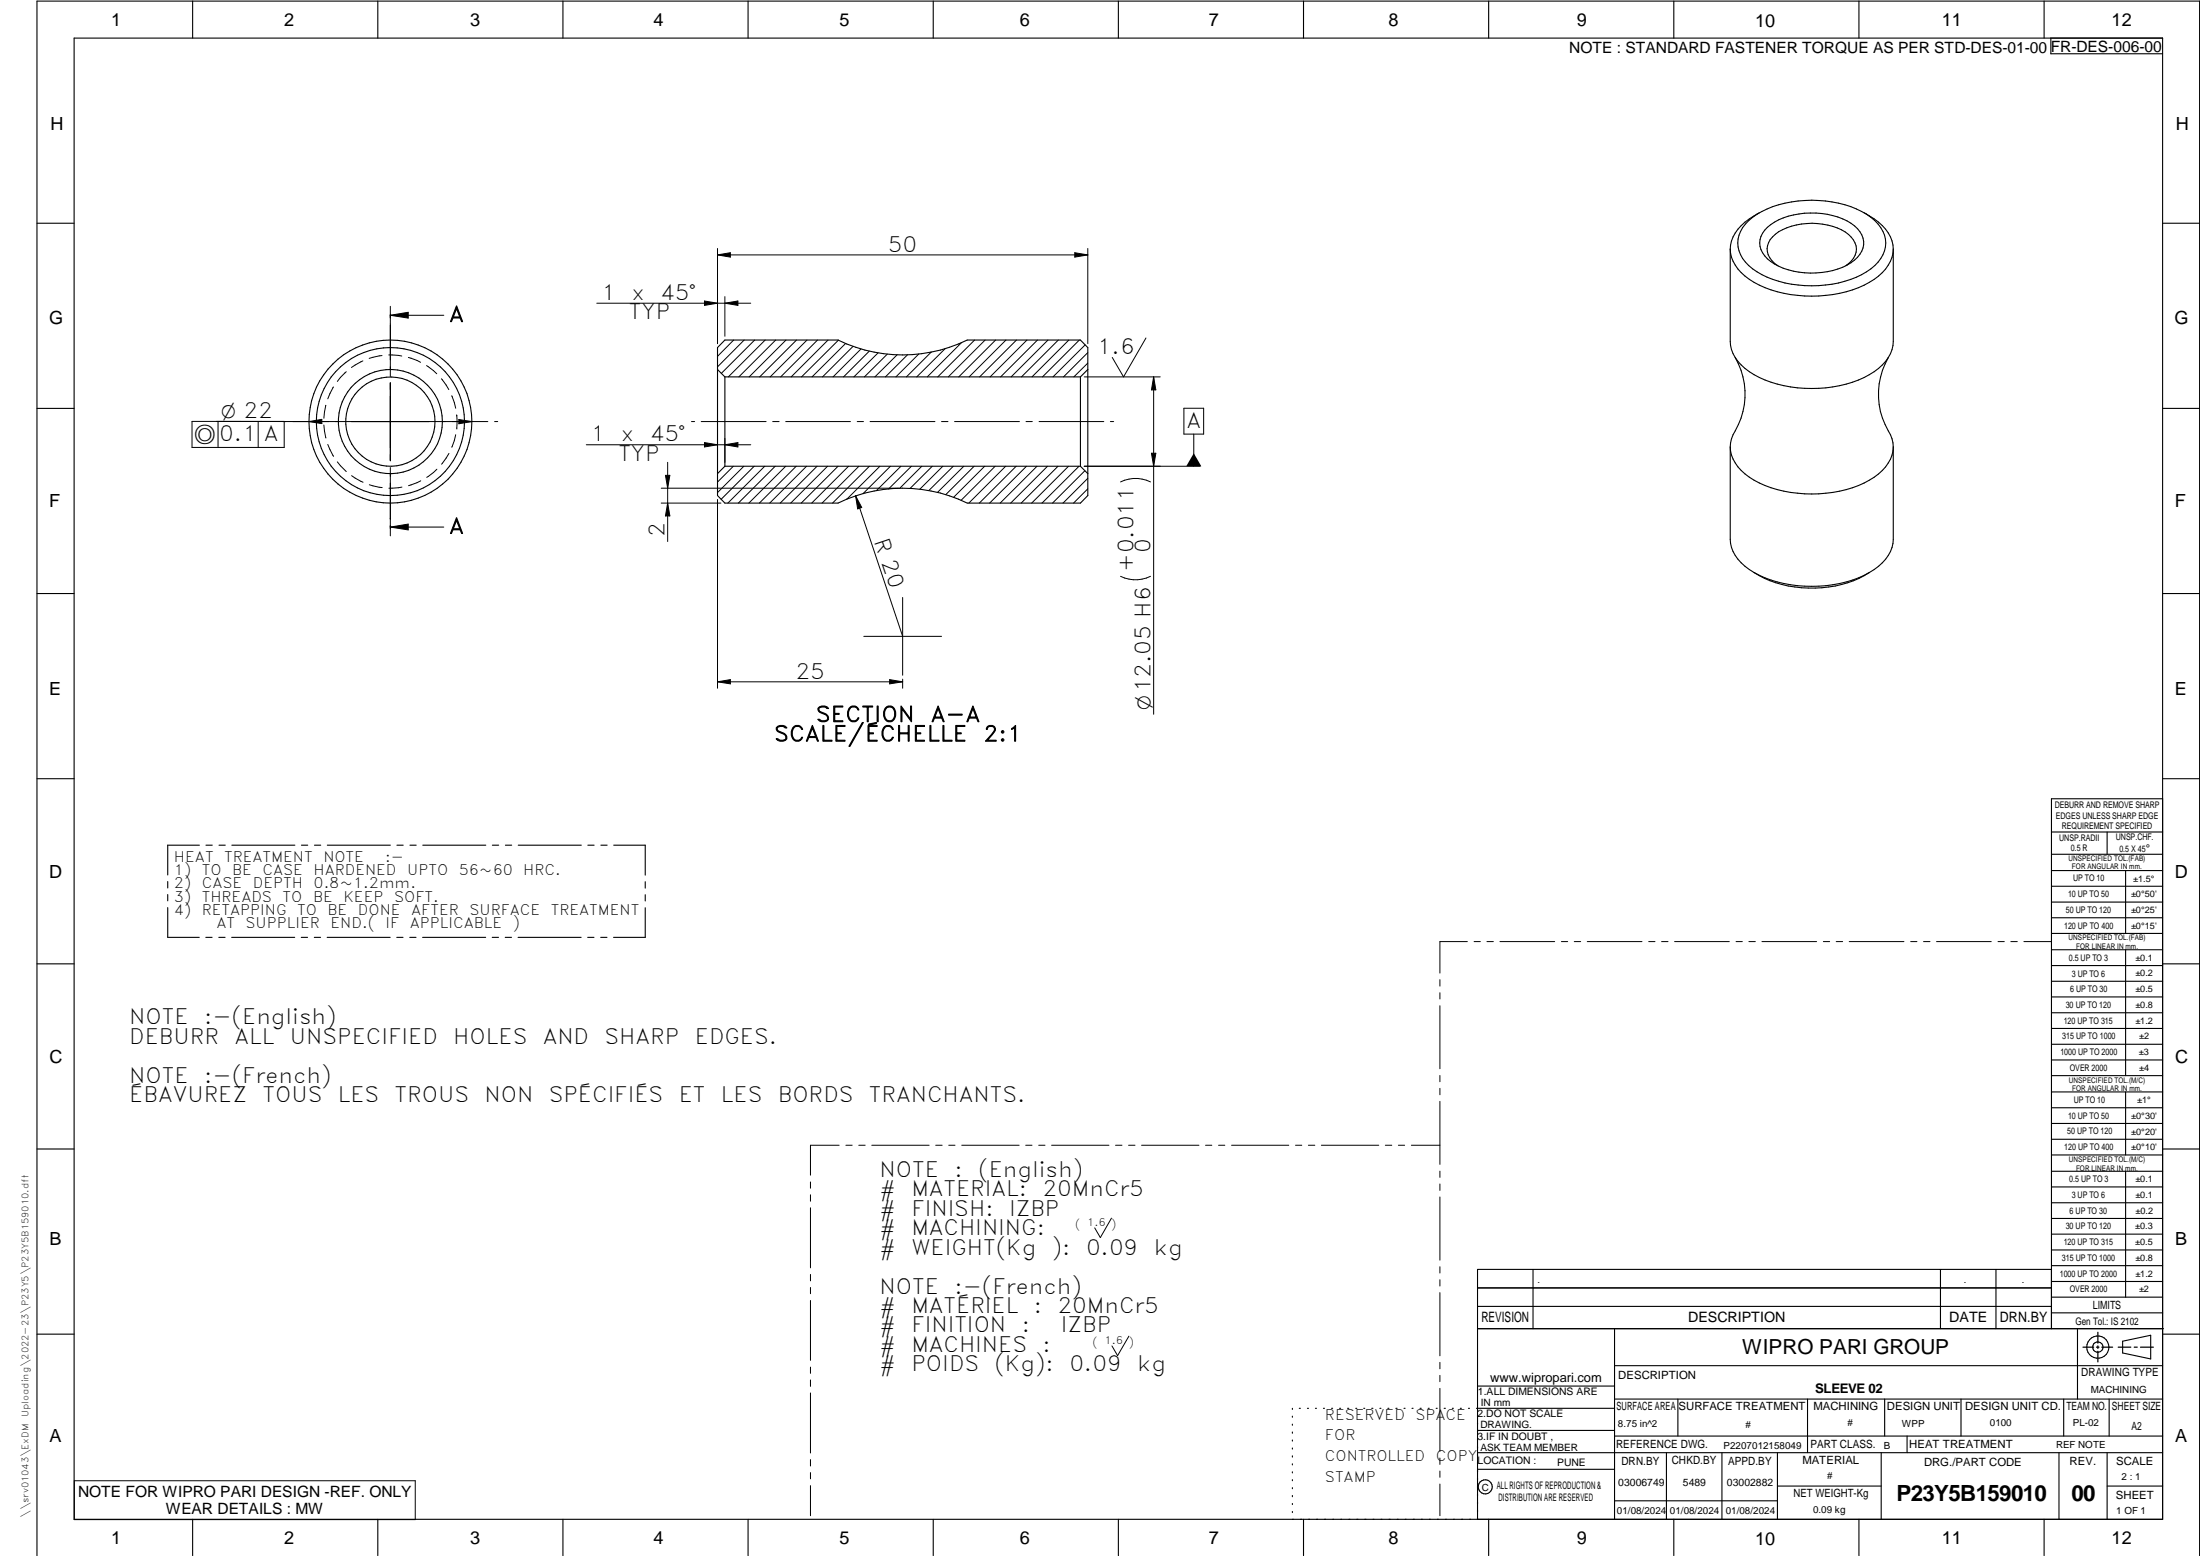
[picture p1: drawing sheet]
<svg xmlns="http://www.w3.org/2000/svg" width="594mm" height="420mm" viewBox="0 0 594 420" stroke-linecap="round" stroke-linejoin="round" font-family="sans-serif">
<g fill="none" stroke="#000" stroke-width=".3">
<path d="M20 10.3h564v400h-564zM52 .3v10M102 .3v10M152 .3v10M202 .3v10M252 .3v10M302 .3v10M352 .3v10M402 .3v10M452 .3v10M502 .3v10M552 .3v10"/>
<path d="M553.8 10.3v4.2h30.2M472.2 59.6a24.2 24.2 0 0 1 15.2-5.5 28.1 28.1 0 0 1 17.8 4.6 8.3 8.3 0 0 1 3.7 9 12.6 12.6 0 0 1-7.6 7.1 31.3 31.3 0 0 1-26.8-1.4 9.1 9.1 0 0 1-5.2-8.8 8.9 8.9 0 0 1 2.9-5zM475.1 57.4a14 14 0 0 0-7.5 7.7l-.4 2.2M503.4 57.4a15.7 15.7 0 0 1 7.1 6.6l.4 1.1 .4 2.2M10 60.3h10M467.2 67.3v24.9a8.1 8.1 0 0 0 1.4 4.4M467.2 67.3a11 11 0 0 0 6.5 8.9 34.3 34.3 0 0 0 31.1 0 11.2 11.2 0 0 0 6.5-8.9M477.3 61.4a19 19 0 0 1 14.6-3.7 15 15 0 0 1 10.3 4.9 5.4 5.4 0 0 1-1.4 7.6 19.8 19.8 0 0 1-15 3.3 14.8 14.8 0 0 1-9.3-4.4 5.3 5.3 0 0 1 .8-7.7zM480.1 71.8a4.9 4.9 0 0 1-2.1-7.1 13.1 13.1 0 0 1 9.9-4.3 16.9 16.9 0 0 1 11.3 2.9 4.7 4.7 0 0 1 .1 7.8l-.9 .7M511.3 67.3v24.9a8.1 8.1 0 0 1-1.4 4.4M584 60.3h10M193.8 99.8l1.9 2"/>
<path d="M195.7 91.8h30.6a39.8 39.8 0 0 0 34.9 0h30.6l1.9 2.1v39.9l-1.9 2h-30.6a39.8 39.8 0 0 0-34.9 0h-30.6l-1.9-2v-39.9zM293.7 99.8l-1.9 2M468.6 96.6a20 20 0 0 1-.6 20.8l-.4 1.1-.4 2.2M509.9 96.6a20 20 0 0 0 .6 20.8l.7 2.2 .1 1.1M509.9 96.6a20.5 20.5 0 0 1-13.1 7.5 33.4 33.4 0 0 1-24.4-3.7 13.6 13.6 0 0 1-3.8-3.8M10 110.3h10M195.7 101.8v24.1M195.7 101.8h96.1M291.8 101.8v24.1M584 110.3h10M195.7 125.9l-1.9 2M195.7 125.9h96.1"/>
<path d="M291.8 125.9l1.9 2M467.2 120.7v24.9a10.4 10.4 0 0 0 5.2 8.2l1.3 .8M511.3 120.7v24.9a10.4 10.4 0 0 1-5.2 8.2l-1.3 .8M511.3 120.7a11 11 0 0 1-6.5 9 34.3 34.3 0 0 1-31.1 0 11.3 11.3 0 0 1-6.5-9M473.7 154.6a34.3 34.3 0 0 0 31.1 0M504.8 154.6a31.1 31.1 0 0 1-28.3 1.6l-2.8-1.6M10 160.3h10M584 160.3h10M10 210.3h10M584 215.7h-30v143.1M584 210.3h10M45.3 238v1.8"/>
<path d="M53.8 228.2h-8.5v8.1M55.6 228.2h1.7M59.1 228.2h1.7M62.6 228.2h17M81.4 228.2h1.7M84.9 228.2h1.7M88.4 228.2h17M107.2 228.2h1.7M110.7 228.2h1.7M114.2 228.2h17M133 228.2h1.7M136.5 228.2h1.7"/>
<path d="M139.9 228.2h17.1M158.7 228.2h1.7M162.3 228.2h1.7M165.7 228.2h8.5v8.1M174.2 238.1v1.7M554 224.7h30M554 230.7h30M554 235.1h30M554 239.3h30M569 224.7v6M574 235.1v17M45.3 241.6v1.6"/>
<path d="M45.3 245.1v8h8.5M55.6 253.1h1.7M59.1 253.1h1.7M62.6 253.1h17M81.4 253.1h1.7M84.9 253.1h1.7M88.3 253.1h17.1M107.1 253.1h1.7M110.7 253.1h1.6M114.1 253.1h17M132.9 253.1h1.7M136.4 253.1h1.7"/>
<path d="M139.9 253.1h17M158.7 253.1h1.7M162.2 253.1h1.7M174.2 245.1v8h-8.5M174.2 241.6v1.7M554 243.6h30M554 247.8h30M554 252.1h30M554 256.5h30M574 256.5v33.9M10 260.3h10M554 260.7h30"/>
<path d="M554 265h30M554 269.2h30M554 273.5h30M554 277.7h30M584 260.3h10M554 282h30M554 286.2h30M554 290.4h30M554 294.9h30M554 299.1h30M574 294.9v17M10 310.3h10"/>
<path d="M554 303.4h30M554 307.6h30M554 311.9h30M554 316.3h30M574 316.3v34M584 310.3h10M554 320.5h30M554 324.8h30M554 329h30M554 333.2h30M554 337.5h30M399 358.8h185.2"/>
<path d="M399 352.8h155M399 347.8h155M414 342.8v16M436 358.8v51.5M524 342.8v16M539 342.8v16M554 341.8h30M554 346h30M554 350.3h30M554 354.5h30M554 342.8h-155v67.5M561 358.8v19"/>
<path d="M10 360.3h10M399 374.3h37M436 377.8h148M453.1 377.8v10M488.1 377.8v14.5M508.9 377.8v10M529.5 377.8v10M557.3 377.8v10M569.5 377.8v10M573.2 362.2l7.6-1.6v6.3l-7.6-1.6zM584 368.8h-148M584 360.3h10"/>
<path d="M349 380.3v.3M349 382.4v.3M349 384.6v.3M349 386.7v.3M349 388.8v.3M349 391v.3M349 393.1v.3M349 395.3v.3M349 397.4v.3M349 399.5v.3M350.9 380.3h.2M353.1 380.3h.2"/>
<path d="M355.2 380.3h.3M357.4 380.3h.3M359.6 380.3h.3M361.7 380.3h.3M363.9 380.3h.3M366.1 380.3h.3M368.3 380.3h.2M370.4 380.3h.3M372.6 380.3h.3M374.8 380.3h.3M376.9 380.3h.4M379.1 380.3h.3"/>
<path d="M381.3 380.3h.3M383.4 380.3h.4M385.6 380.3h.3M387.8 380.3h.3M390 380.3h.3M392.2 380.3h.3M394.3 380.3h.3M396.5 380.3h.3M398.7 380.3h37.3M399 396.7h37M399 392.3h185M399 386.2h37"/>
<path d="M436 387.8h148M450 392.3v18M465 392.3v18M480 392.3v18M508 392.3v18M515 387.8v4.5M556 392.3v18M569 392.3v18M52 410.3v9.7M102 410.3v9.7M152 410.3v9.7M202 410.3v9.7"/>
<path d="M252 410.3v9.7M302 410.3v9.7M349 401.7v.3M349 403.8v.4M349 406v.3M349 408.1v.3M352 410.3v9.7M402 410.3v9.7M436 405.3h44M452 410.3v9.7M480 401.3h28M502 410.3v9.7"/>
<path d="M552 410.3v9.7M569 401.3h15M10 420v-419.7h584v419.7"/>
<circle cx="105.4" cy="113.8" r="12.1"/>
<circle cx="105.4" cy="113.8" r="14"/>
<circle cx="105.4" cy="113.8" r="20"/>
<circle cx="105.4" cy="113.8" r="22"/>
<circle cx="566.5" cy="363.7" r="1.39"/>
<circle cx="566.5" cy="363.8" r="3"/>
<circle cx="401.1" cy="401.5" r="1.9"/>
</g>
<g fill="none" stroke="#000" stroke-width=".27">
<path d="M193.8 68.8l3.4-.6v1.2zM193.8 67.1v25.7M193.8 68.8h99.9M290.2 68.2l3.5 .6-3.5 .6zM293.7 67.1v25.7M98 97.5l-3.1 1.7M103.2 96l-3.5 .8M105 95.8l3.5 .3M105.4 82.7v19M105.4 85.1h14.4M105.4 85.1l4.8-.8v1.6zM110.3 96.5l3.3 1.3"/>
<path d="M115.2 98.7l2.7 2.2M161.2 81.9h41.5M190.2 81.3l3.6 .6-3.6 .6zM195.7 81.9l3.6-.6v1.2zM195.7 80.1v10.7M198.1 91.8l-4.3 4.4M200.9 91.8l-7.1 7.3M203.8 91.8l-9 9M206.6 91.8l-9.9 10M209.5 91.8l-10 10M212.3 91.8l-10 10M215.1 91.8l-10 10"/>
<path d="M217.9 91.8l-9.9 10M220.8 91.8l-10 10M223.6 91.8l-10 10M226.4 91.9l-10 9.9M228.3 92.8l-9 9M230.4 93.5l-8.3 8.3M232.5 94.2l-7.5 7.6M234.7 94.8l-6.9 7M237.1 95.3l-6.5 6.5M239.6 95.6l-6.2 6.2M242.3 95.8l-6 6M245.1 95.8l-6 6"/>
<path d="M248.1 95.6l-6.2 6.2M251.5 95.1l-6.7 6.7M255.2 94.1l-7.6 7.7M259.7 92.5l-9.3 9.3M263.2 91.8l-10 10M266 91.8l-9.9 10M268.9 91.8l-10 10M271.6 91.8l-9.9 10M274.5 91.8l-10 10M277.3 91.8l-9.9 10M280.2 91.8l-10 10M283 91.8l-10 10"/>
<path d="M285.8 91.8l-10 10M288.6 91.8l-9.9 10M291.5 91.8l-10 10M293 93.1l-8.7 8.7M293.7 98l-3.7 3.8M293.7 95.2l-6.5 6.6M309.4 91.3l-6 10.5-3.1-5.3M58.9 113.8v7M69.7 113.8v7M76.7 113.8v7h-24.8v-7h79.8M83.4 113.8l3.5-.6v1.2zM87.5 114.8l.5 3.5"/>
<path d="M88 109.4l-.5 3.5M90 104.5l-1.5 3.2M93.5 100.4l-2.4 2.6M105.4 103.3v21.2M119.2 102.3l2 2.9M122 106.8l1.1 3.4M123.1 117.4l-1.1 3.4M123.3 112.1h.1M123.4 112.1v3.5M123.4 115.6h.1M123.9 113.3l3.5 .5-3.5 .6zM133.6 113.8h.8"/>
<path d="M186.7 113.8h.9M189.4 113.8h17.5M190.2 119.5l3.6 .6-3.6 .6zM193.8 118.4v8.4M195.7 118.4v6.4M208.7 113.8h1.7M212.2 113.8h17.5M231.5 113.8h1.7M234.9 113.8h17.6M254.2 113.8h1.8M257.8 113.8h17.5M277.1 113.8h1.7"/>
<path d="M280.6 113.8h17.5M292.8 101.8h20.5M299.8 113.8h.9M311.5 101.8v91.1M311.5 101.8l.6 3.5h-1.2zM319.7 110.2h5.3v7h-5.3zM322.4 117.2v8.7M88.5 120l1.6 3.2M91.1 124.7l2.4 2.6M94.9 128.4l3.1 1.8M99.7 130.9l3.5 .8M105.4 126.2v18.5"/>
<path d="M108.5 131.5l-3.5 .3M113.6 129.8l-3.3 1.3M118 126.7l-2.8 2.2M121.2 122.4l-2 2.9M158.3 120.1h44.4M178.6 135.8h16.1M178.6 131.8h64.1M179.7 128.4h1.2l-.6 3.4zM180.3 124.8v21.4M180.3 135.8l.6 3.5h-1.2zM193.8 134.9v50.9M195.7 120.1l3.6-.6v1.2z"/>
<path d="M198 125.9l-4.2 4.3M200.9 125.9l-7.1 7.1M203.7 125.9l-9 8.9M206.5 125.9l-10 9.9M209.3 125.9l-9.9 9.9M212.2 125.9l-10 9.9M215 125.9l-9.9 9.9M217.8 125.9l-10 9.9M220.6 125.9l-9.9 9.9M223.5 125.9l-10 9.9M226.3 125.9l-9.9 9.9M229.1 125.9l-9.9 9.9"/>
<path d="M231 133.9l1.7 3.1-1.1 .4zM231 133.9l12.7 37.9M231.9 125.9l-9.9 9.9M234.8 125.9l-10 9.9M237.6 125.9l-8.9 8.8M240.4 125.9l-7.4 7.4M243.3 125.9l-6.6 6.6M246.1 125.9l-6.2 6.1M248.9 125.9l-6 6M251.7 125.9l-6 6M254.6 125.9l-6.2 6.2M257.4 125.9l-6.6 6.6"/>
<path d="M260.3 125.9l-7.2 7.1M263.1 125.9l-7.7 7.7M265.9 125.9l-8.4 8.4M268.7 125.9l-9.2 9.2M271.6 125.9l-10 9.9M274.4 125.9l-10 9.9M277.2 125.9l-10 9.9M280 125.9l-9.9 9.9M282.9 125.9l-10 9.9M285.7 125.9l-9.9 9.9M288.5 125.9l-9.9 9.9M291.4 125.9l-10 9.9"/>
<path d="M292.8 125.9h31.3M292.9 127.1l-8.7 8.7M293.7 132l-3.8 3.8M293.7 129.2l-6.6 6.6M310.7 130.1a9.1 9.1 0 0 0-8.1 0M310.9 122.4h1.2l-.6 3.5zM105.4 142.3l4.8-.8v1.6zM105.4 142.3h14.4M310.7 155.6a9.1 9.1 0 0 1-8.1 0M233.3 171.8h20.9M243.7 161.3v21M193.8 184.1l3.4-.6v1.2z"/>
<path d="M193.8 184.1h49.9M240.2 183.5l3.5 .6-3.5 .6zM243.7 183.4v2.4M396.2 254.3h-7.4v8.5M398.1 254.3h1.6M401.5 254.3h1.8M405 254.3h14.8M421.6 254.3h1.7M425.1 254.3h1.7M428.6 254.3h14.8M445.2 254.3h1.7M448.7 254.3h1.7"/>
<path d="M452.2 254.3h14.8M468.8 254.3h1.7M472.3 254.3h1.7M475.8 254.3h14.8M492.4 254.3h1.7M495.8 254.3h1.8M499.4 254.3h14.7M516 254.3h1.6M519.4 254.3h1.8M522.9 254.3h14.8M539.5 254.3h1.7M543 254.3h1.7"/>
<path d="M546.5 254.3h7.4M388.8 264.5v1.8M388.8 268.1v1.6M388.8 271.6v17M388.8 290.4v1.7M388.8 293.9v1.7M388.8 297.4v17M218.9 319.2v1.6M226.6 309.2h-7.7v8.1M228.4 309.2h1.7M231.9 309.2h1.7M235.4 309.2h15.5"/>
<path d="M252.7 309.2h1.7M256.2 309.2h1.7M259.7 309.2h15.5M277 309.2h1.7M280.5 309.2h1.7M284 309.2h15.5M301.2 309.2h1.8M304.8 309.2h1.7M308.3 309.2h15.5M325.5 309.2h1.7M329.1 309.2h1.6M332.6 309.2h15.4"/>
<path d="M349.8 309.2h1.7M353.3 309.2h1.7M356.8 309.2h15.5M374.1 309.2h1.7M377.6 309.2h1.7M381.1 309.2h7.7M388.8 316.2v1.7M388.8 319.7v1.7M218.9 322.6v1.8M218.9 326.1v16.2M300.1 328.9l-3 5.3-1.5-2.6M388.8 323.2v17.1"/>
<path d="M218.9 344.1v1.8M218.9 347.6v1.7M218.9 351.2v16.1M388.8 342.1v1.6M388.8 345.6v1.7M388.8 349v17.1M218.9 369.1v1.7M218.9 372.6v1.8M218.9 376.1v16.2M304.8 360.8l-3 5.3-1.5-2.7M388.8 367.9v1.7M388.8 371.4v1.7"/>
<path d="M388.8 374.9v17M20.1 399.8h92v10.5h-92zM218.9 394.1v1.8M218.9 397.6v1.7M388.8 393.7v1.7M388.8 397.2v1.7M218.9 401.2v8.1M388.8 400.7v8.6"/>
</g>
<path d="M566.5 359.7v3M562.5 363.8h2.9M566.1 363.8h.7M566.5 363.4v.7M566.5 364.9v2.8M567.6 363.8h2.9M572 363.8h3.4M576.3 363.8h.8M578 363.8h3.5" fill="none" stroke="#000" stroke-width=".34"/>
<g fill="#000">
<path d="M193.8 68.8l3.4-.6v1.2zM290.2 68.2l3.5 .6-3.5 .6zM105.4 85.1l4.8-.8v1.6zM190.2 81.3l3.6 .6-3.6 .6zM195.7 81.9l3.6-.6v1.2zM83.4 113.8l3.5-.6v1.2zM123.9 113.3l3.5 .5-3.5 .6zM190.2 119.5l3.6 .6-3.6 .6zM195.7 120.1l3.6-.6v1.2zM311.5 101.8l.6 3.5h-1.2zM180.3 135.8l.6 3.5h-1.2zM179.7 128.4h1.2l-.6 3.4z"/>
<path d="M231 133.9l1.7 3.1-1.1 .4zM310.9 122.4h1.2l-.6 3.5zM322.4 122.4l2 3.5h-4.1zM105.4 142.3l4.8-.8v1.6zM193.8 184.1l3.4-.6v1.2zM240.2 183.5l3.5 .6-3.5 .6z"/>
</g>
<g font-size="6">
<text x="512.1" y="405.2">P23Y5B159010</text>
<text x="559.4" y="405.2">00</text>
</g>
<g font-size="5.7">
<text x="239.8" y="67.9">50</text>
<text x="162.4" y="81">1</text>
<text x="170.5" y="81">x</text>
<text x="178.3" y="81">45°</text>
<text x="121.3" y="86.9">A</text>
<text x="169.8" y="86.2">TYP</text>
<text x="296.2" y="95.7">1.6</text>
<text x="59.2" y="119">0.1 A</text>
<text x="159.5" y="119.2">1</text>
<text x="167.7" y="119.2">x</text>
<text x="175.5" y="119.2">45°</text>
<text x="320.4" y="115.5">A</text>
<text x="167" y="124.5">TYP</text>
<text x="121.3" y="144.1">A</text>
<text x="179.4" y="145" transform="rotate(-90 179.4 145)">2</text>
<text x="236" y="146" transform="rotate(71 236 146)">R 20</text>
<text x="310.7" y="149.4" transform="rotate(-90 310.7 149.4)">0</text>
<text x="306.1" y="154.4" transform="rotate(-90 306.1 154.4)">+0.011</text>
<text x="214.8" y="183.2">25</text>
<text x="220.3" y="194.9">SECTION</text>
<text x="251.3" y="194.9">A-A</text>
<text x="209" y="200.2">SCALE/ÉCHELLE</text>
<text x="265.6" y="200.2">2:1</text>
<text x="34.9" y="276.6">NOTE</text>
<text x="34.9" y="281.9">DEBURR</text>
<text x="55.1" y="276.6">:-(English)</text>
<text x="63.4" y="281.9">ALL</text>
<text x="78.3" y="281.9">UNSPECIFIED</text>
<text x="122.4" y="281.9">HOLES</text>
<text x="146.6" y="281.9">AND</text>
<text x="163.2" y="281.9">SHARP</text>
<text x="187.6" y="281.9">EDGES.</text>
<text x="34.9" y="292.4">NOTE</text>
<text x="55.1" y="292.4">:-(French)</text>
<text x="34.9" y="297.6">ÉBAVUREZ</text>
<text x="70.9" y="297.6">TOUS</text>
<text x="91.2" y="297.6">LES</text>
<text x="106.5" y="297.6">TROUS</text>
<text x="130.8" y="297.6">NON</text>
<text x="148.2" y="297.6">SPÉCIFIÉS</text>
<text x="183.3" y="297.6">ET</text>
<text x="194.7" y="297.6">LES</text>
<text x="210" y="297.6">BORDS</text>
<text x="234.6" y="297.6">TRANCHANTS.</text>
<text x="237.5" y="317.8">NOTE</text>
<text x="257.7" y="317.8">:</text>
<text x="264.1" y="317.8">(English)</text>
<text x="237.5" y="323">#</text>
<text x="246.1" y="323">MATERIAL:</text>
<text x="281.5" y="323">20MnCr5</text>
<text x="237.5" y="328.3">#</text>
<text x="246.1" y="328.3">FINISH:</text>
<text x="272.5" y="328.3">IZBP</text>
<text x="237.5" y="333.5">#</text>
<text x="246.1" y="333.5">MACHINING:</text>
<text x="237.5" y="338.8">#</text>
<text x="246.1" y="338.8">WEIGHT(Kg</text>
<text x="284" y="338.8">):</text>
<text x="293.3" y="338.8">0.09</text>
<text x="311.6" y="338.8">kg</text>
<text x="237.5" y="349.3">NOTE</text>
<text x="257.7" y="349.3">:-(French)</text>
<text x="237.5" y="354.5">#</text>
<text x="237.5" y="359.8">#</text>
<text x="246.1" y="359.8">FINITION</text>
<text x="246.1" y="354.5">MATÉRIEL</text>
<text x="275.9" y="359.8">:</text>
<text x="279.2" y="354.5">:</text>
<text x="285.6" y="354.5">20MnCr5</text>
<text x="286.5" y="359.8">IZBP</text>
<text x="237.5" y="365">#</text>
<text x="246.1" y="365">MACHINES</text>
<text x="281.5" y="365">:</text>
<text x="237.5" y="370.3">#</text>
<text x="246.1" y="370.3">POIDS</text>
<text x="268.5" y="370.3">(Kg):</text>
<text x="288.8" y="370.3">0.09</text>
<text x="307.1" y="370.3">kg</text>
</g>
<text font-size="5.6" x="470.5" y="365.5">WIPRO PARI GROUP</text>
<g font-size="5.4">
<text x="59.7" y="112.9">O 22</text>
<text x="52.5" y="119">a</text>
<text x="310.7" y="191.6" transform="rotate(-90 310.7 191.6)">O12.05 H6</text>
</g>
<g font-size="4.9">
<text x="30" y="6.9">1</text>
<text x="76.7" y="6.9">2</text>
<text x="127" y="6.9">3</text>
<text x="176.5" y="6.9">4</text>
<text x="226.7" y="6.9">5</text>
<text x="275.4" y="6.9">6</text>
<text x="326.4" y="6.9">7</text>
<text x="375" y="6.9">8</text>
<text x="425.8" y="6.9">9</text>
<text x="473.9" y="7.3">10</text>
<text x="524.3" y="6.9">11</text>
<text x="570.2" y="6.9">12</text>
<text x="13.6" y="35.1">H</text>
<text x="587.6" y="35.1">H</text>
<text x="13.2" y="87.5">G</text>
<text x="587.2" y="87.5">G</text>
<text x="13.2" y="137">F</text>
<text x="587.2" y="137">F</text>
<text x="13.2" y="187.6">E</text>
<text x="587.2" y="187.6">E</text>
<text x="13.2" y="237">D</text>
<text x="587.2" y="237">D</text>
<text x="13.4" y="287.1">C</text>
<text x="587.4" y="287.1">C</text>
<text x="13.4" y="336.2">B</text>
<text x="587.4" y="336.2">B</text>
<text x="13.4" y="389.3">A</text>
<text x="587.4" y="389.3">A</text>
<text x="30" y="416.9">1</text>
<text x="76.7" y="416.9">2</text>
<text x="127" y="416.9">3</text>
<text x="176.5" y="416.9">4</text>
<text x="226.7" y="416.9">5</text>
<text x="275.4" y="416.9">6</text>
<text x="326.4" y="416.9">7</text>
<text x="375" y="416.9">8</text>
<text x="425.8" y="416.9">9</text>
<text x="473.9" y="417.3">10</text>
<text x="524.3" y="416.9">11</text>
<text x="570.2" y="416.9">12</text>
</g>
<g font-size="4.2">
<text x="423.7" y="14.3">NOTE : STANDARD FASTENER TORQUE AS PER STD-DES-01-00</text>
<text x="553.8" y="14">FR-DES-006-00</text>
<text x="21.1" y="404.3">NOTE FOR WIPRO PARI DESIGN -REF. ONLY</text>
<text x="44.8" y="408.8">WEAR DETAILS : MW</text>
</g>
<g font-size="3.9">
<text x="47" y="232.7">HEAT</text>
<text x="60.5" y="232.7">TREATMENT</text>
<text x="87.3" y="232.7">NOTE</text>
<text x="104" y="232.7">:-</text>
<text x="47" y="236.3">1)</text>
<text x="47" y="239.9">2)</text>
<text x="54.5" y="236.3">TO</text>
<text x="54.5" y="239.9">CASE</text>
<text x="62.7" y="236.3">BE</text>
<text x="68.3" y="239.9">DEPTH</text>
<text x="70.9" y="236.3">CASE</text>
<text x="84.7" y="236.3">HARDENED</text>
<text x="84.7" y="239.9">0.8~1.2mm.</text>
<text x="110" y="236.3">UPTO</text>
<text x="123.9" y="236.3">56~60</text>
<text x="141.3" y="236.3">HRC.</text>
<text x="47" y="243.5">3)</text>
<text x="54.5" y="243.5">THREADS</text>
<text x="76.3" y="243.5">TO</text>
<text x="84.5" y="243.5">BE</text>
<text x="92.7" y="243.5">KEEP</text>
<text x="106.4" y="243.5">SOFT.</text>
<text x="47" y="247.1">4)</text>
<text x="54.5" y="247.1">RETAPPING</text>
<text x="58.5" y="250.7">AT</text>
<text x="66.3" y="250.7">SUPPLIER</text>
<text x="80.3" y="247.1">TO</text>
<text x="88.5" y="247.1">BE</text>
<text x="89.2" y="250.7">END.(</text>
<text x="96.7" y="247.1">DONE</text>
<text x="104.1" y="250.7">IF</text>
<text x="110.7" y="250.7">APPLICABLE</text>
<text x="111.1" y="247.1">AFTER</text>
<text x="126.8" y="247.1">SURFACE</text>
<text x="138.5" y="250.7">)</text>
<text x="148.7" y="247.1">TREATMENT</text>
<text x="400" y="357.1">REVISION</text>
<text x="455.9" y="357.1">DESCRIPTION</text>
<text x="526.4" y="357.1">DATE</text>
<text x="540" y="357.1">DRN.BY</text>
<text x="357.8" y="383.3">RESERVED</text>
<text x="382.3" y="383.3">SPACE</text>
<text x="357.8" y="388.9">FOR</text>
<text x="357.8" y="394.5">CONTROLLED</text>
<text x="387.8" y="394.5">COPY</text>
<text x="357.8" y="400">STAMP</text>
</g>
<text font-size="3.6" x="490.1" y="376.1">SLEEVE 02</text>
<text font-size="3.5" x="402.4" y="373.3">www.wipropari.com</text>
<g font-size="3.1">
<text x="565.1" y="353.5">LIMITS</text>
<text x="562" y="371.7">DRAWING TYPE</text>
<text x="437" y="372.3">DESCRIPTION</text>
<text x="436.5" y="380.8">SURFACE AREA</text>
<text x="453.3" y="380.8">SURFACE TREATMENT</text>
<text x="489.7" y="380.8">MACHINING</text>
<text x="509.5" y="380.8">DESIGN UNIT</text>
<text x="530.6" y="380.8">DESIGN UNIT CD.</text>
<text x="558" y="380.6">TEAM NO.</text>
<text x="570.3" y="380.7">SHEET SIZE</text>
<text x="575.6" y="386.1">A2</text>
<text x="436.4" y="391.1">REFERENCE DWG.</text>
<text x="437.8" y="395.5">DRN.BY</text>
<text x="451.4" y="395.4">CHKD.BY</text>
<text x="466.6" y="395.5">APPD.BY</text>
<text x="486.7" y="395.4">MATERIAL</text>
<text x="488.9" y="390.9">PART CLASS.</text>
<text x="515.6" y="390.9">HEAT TREATMENT</text>
<text x="519.6" y="395.9">DRG./PART CODE</text>
<text x="558.9" y="395.5">REV.</text>
<text x="571.4" y="395.6">SCALE</text>
<text x="484.3" y="404.2">NET WEIGHT-Kg</text>
<text x="571.4" y="404.7">SHEET</text>
</g>
<text font-size="3" x="579.5" y="230.1">°</text>
<g font-size="2.8">
<text x="290.3" y="331.6">( 1.6 )</text>
<text x="560.4" y="357.7">Gen Tol.: IS 2102</text>
<text x="295" y="363.5">( 1.6 )</text>
<text x="399.1" y="376.6">1.ALL DIMENSIONS ARE</text>
<text x="399" y="382.7">2.DO NOT SCALE</text>
<text x="399" y="388.7">3.IF IN DOUBT ,</text>
<text x="399" y="395.4">LOCATION :</text>
<text x="420.5" y="396">PUNE</text>
<text x="404.2" y="402">ALL RIGHTS OF REPRODUCTION &amp;</text>
<text x="437" y="401.2">03006749</text>
<text x="454.4" y="401.2">5489</text>
<text x="466.3" y="401.2">03002882</text>
<text x="404.7" y="405.4">DISTRIBUTION ARE RESERVED</text>
</g>
<g font-size="2.7">
<text x="564.6" y="376.2">MACHINING</text>
<text x="399.9" y="379.7">IN mm</text>
<text x="399.7" y="385.7">DRAWING.</text>
<text x="436.9" y="385.4">8.75 in^2</text>
<text x="471.4" y="385.5">#</text>
<text x="498.9" y="385">#</text>
<text x="513.6" y="385.3">WPP</text>
<text x="537.3" y="385.1">0100</text>
<text x="559.7" y="385.1">PL-02</text>
<text x="399.7" y="391.8">ASK TEAM MEMBER</text>
<text x="465.4" y="391.2">P2207012158049</text>
<text x="508.7" y="391.2">B</text>
<text x="555.2" y="391.1">REF NOTE</text>
<text x="493.4" y="399.5">#</text>
<text x="572.8" y="399.7">2 : 1</text>
<text x="400.1" y="402.5">C</text>
<text x="436.6" y="408.7">01/08/2024</text>
<text x="450.9" y="408.8">01/08/2024</text>
<text x="466" y="408.9">01/08/2024</text>
<text x="489.6" y="408.5">0.09 kg</text>
<text x="571.4" y="408.7">1 OF 1</text>
</g>
<g font-size="2.5">
<text x="554.9" y="218.3">DEBURR AND REMOVE SHARP</text>
<text x="555.2" y="221">EDGES UNLESS SHARP EDGE</text>
<text x="556.1" y="227.1">UNSP.RADII</text>
<text x="556.8" y="223.8">REQUIREMENT SPECIFIED</text>
<text x="571.4" y="226.9">UNSP.CHF.</text>
<text x="559.2" y="229.9">0.5 R</text>
<text x="572.3" y="230.1">0.5 X 45</text>
<text x="559.8" y="238">UP TO 10</text>
<text x="576.1" y="238.1">±1.5°</text>
<text x="558.5" y="242.2">10 UP TO 50</text>
<text x="575.5" y="242.3">±0°50'</text>
<text x="557.4" y="250.7">120 UP TO 400</text>
<text x="557.9" y="246.5">50 UP TO 120</text>
<text x="575.5" y="250.7">±0°15'</text>
<text x="575.5" y="246.5">±0°25'</text>
<text x="558.7" y="259.4">0.5 UP TO 3</text>
<text x="559.5" y="263.7">3 UP TO 6</text>
<text x="576.6" y="263.6">±0.2</text>
<text x="576.6" y="259.4">±0.1</text>
<text x="559" y="267.9">6 UP TO 30</text>
<text x="576.6" y="267.9">±0.5</text>
<text x="557.8" y="272.2">30 UP TO 120</text>
<text x="576.6" y="272.2">±0.8</text>
<text x="556.9" y="280.7">315 UP TO 1000</text>
<text x="557.3" y="276.4">120 UP TO 315</text>
<text x="576.6" y="276.4">±1.2</text>
<text x="577.7" y="280.7">±2</text>
<text x="556.4" y="284.9">1000 UP TO 2000</text>
<text x="577.6" y="284.9">±3</text>
<text x="558.9" y="289.2">OVER 2000</text>
<text x="577.7" y="289.3">±4</text>
<text x="560" y="297.9">UP TO 10</text>
<text x="577.1" y="297.9">±1°</text>
<text x="558.5" y="302.1">10 UP TO 50</text>
<text x="575.5" y="302.1">±0°30'</text>
<text x="557.4" y="310.6">120 UP TO 400</text>
<text x="558.2" y="306.3">50 UP TO 120</text>
<text x="575.5" y="310.6">±0°10'</text>
<text x="575.5" y="306.4">±0°20'</text>
<text x="558.8" y="319.2">0.5 UP TO 3</text>
<text x="559.4" y="323.4">3 UP TO 6</text>
<text x="576.6" y="319.2">±0.1</text>
<text x="576.6" y="323.5">±0.1</text>
<text x="558.9" y="327.7">6 UP TO 30</text>
<text x="576.7" y="327.7">±0.2</text>
<text x="557.8" y="332">30 UP TO 120</text>
<text x="576.6" y="332">±0.3</text>
<text x="556.8" y="340.5">315 UP TO 1000</text>
<text x="557.3" y="336.3">120 UP TO 315</text>
<text x="576.6" y="336.3">±0.5</text>
<text x="576.6" y="340.5">±0.8</text>
<text x="415.2" y="346.4">.</text>
<text x="530.3" y="346.5">.</text>
<text x="545.9" y="346.4">.</text>
<text x="556.2" y="344.7">1000 UP TO 2000</text>
<text x="576.6" y="344.7">±1.2</text>
<text x="558.9" y="349">OVER 2000</text>
<text x="577.6" y="349">±2</text>
</g>
<g font-size="2.4">
<text x="7.7" y="382.7" transform="rotate(-90 7.7 382.7)">Uploading\2022-23\P23Y5\P23Y5B159010.dft</text>
<text x="7.7" y="409.8" transform="rotate(-90 7.7 409.8)">\\srv01043\ExDM</text>
</g>
<g font-size="2.1">
<text x="558.5" y="232.4">UNSPECIFIED TOL.(FAB)</text>
<text x="559.5" y="234.7">FOR ANGULAR IN mm.</text>
<text x="558.6" y="253.9">UNSPECIFIED TOL.(FAB)</text>
<text x="560.7" y="256.3">FOR LINEAR IN mm.</text>
<text x="558.7" y="292.3">UNSPECIFIED TOL.(M/C)</text>
<text x="559.6" y="294.7">FOR ANGULAR IN mm.</text>
<text x="558.7" y="313.7">UNSPECIFIED TOL.(M/C)</text>
<text x="560.6" y="316.1">FOR LINEAR IN mm.</text>
</g>
</svg>
